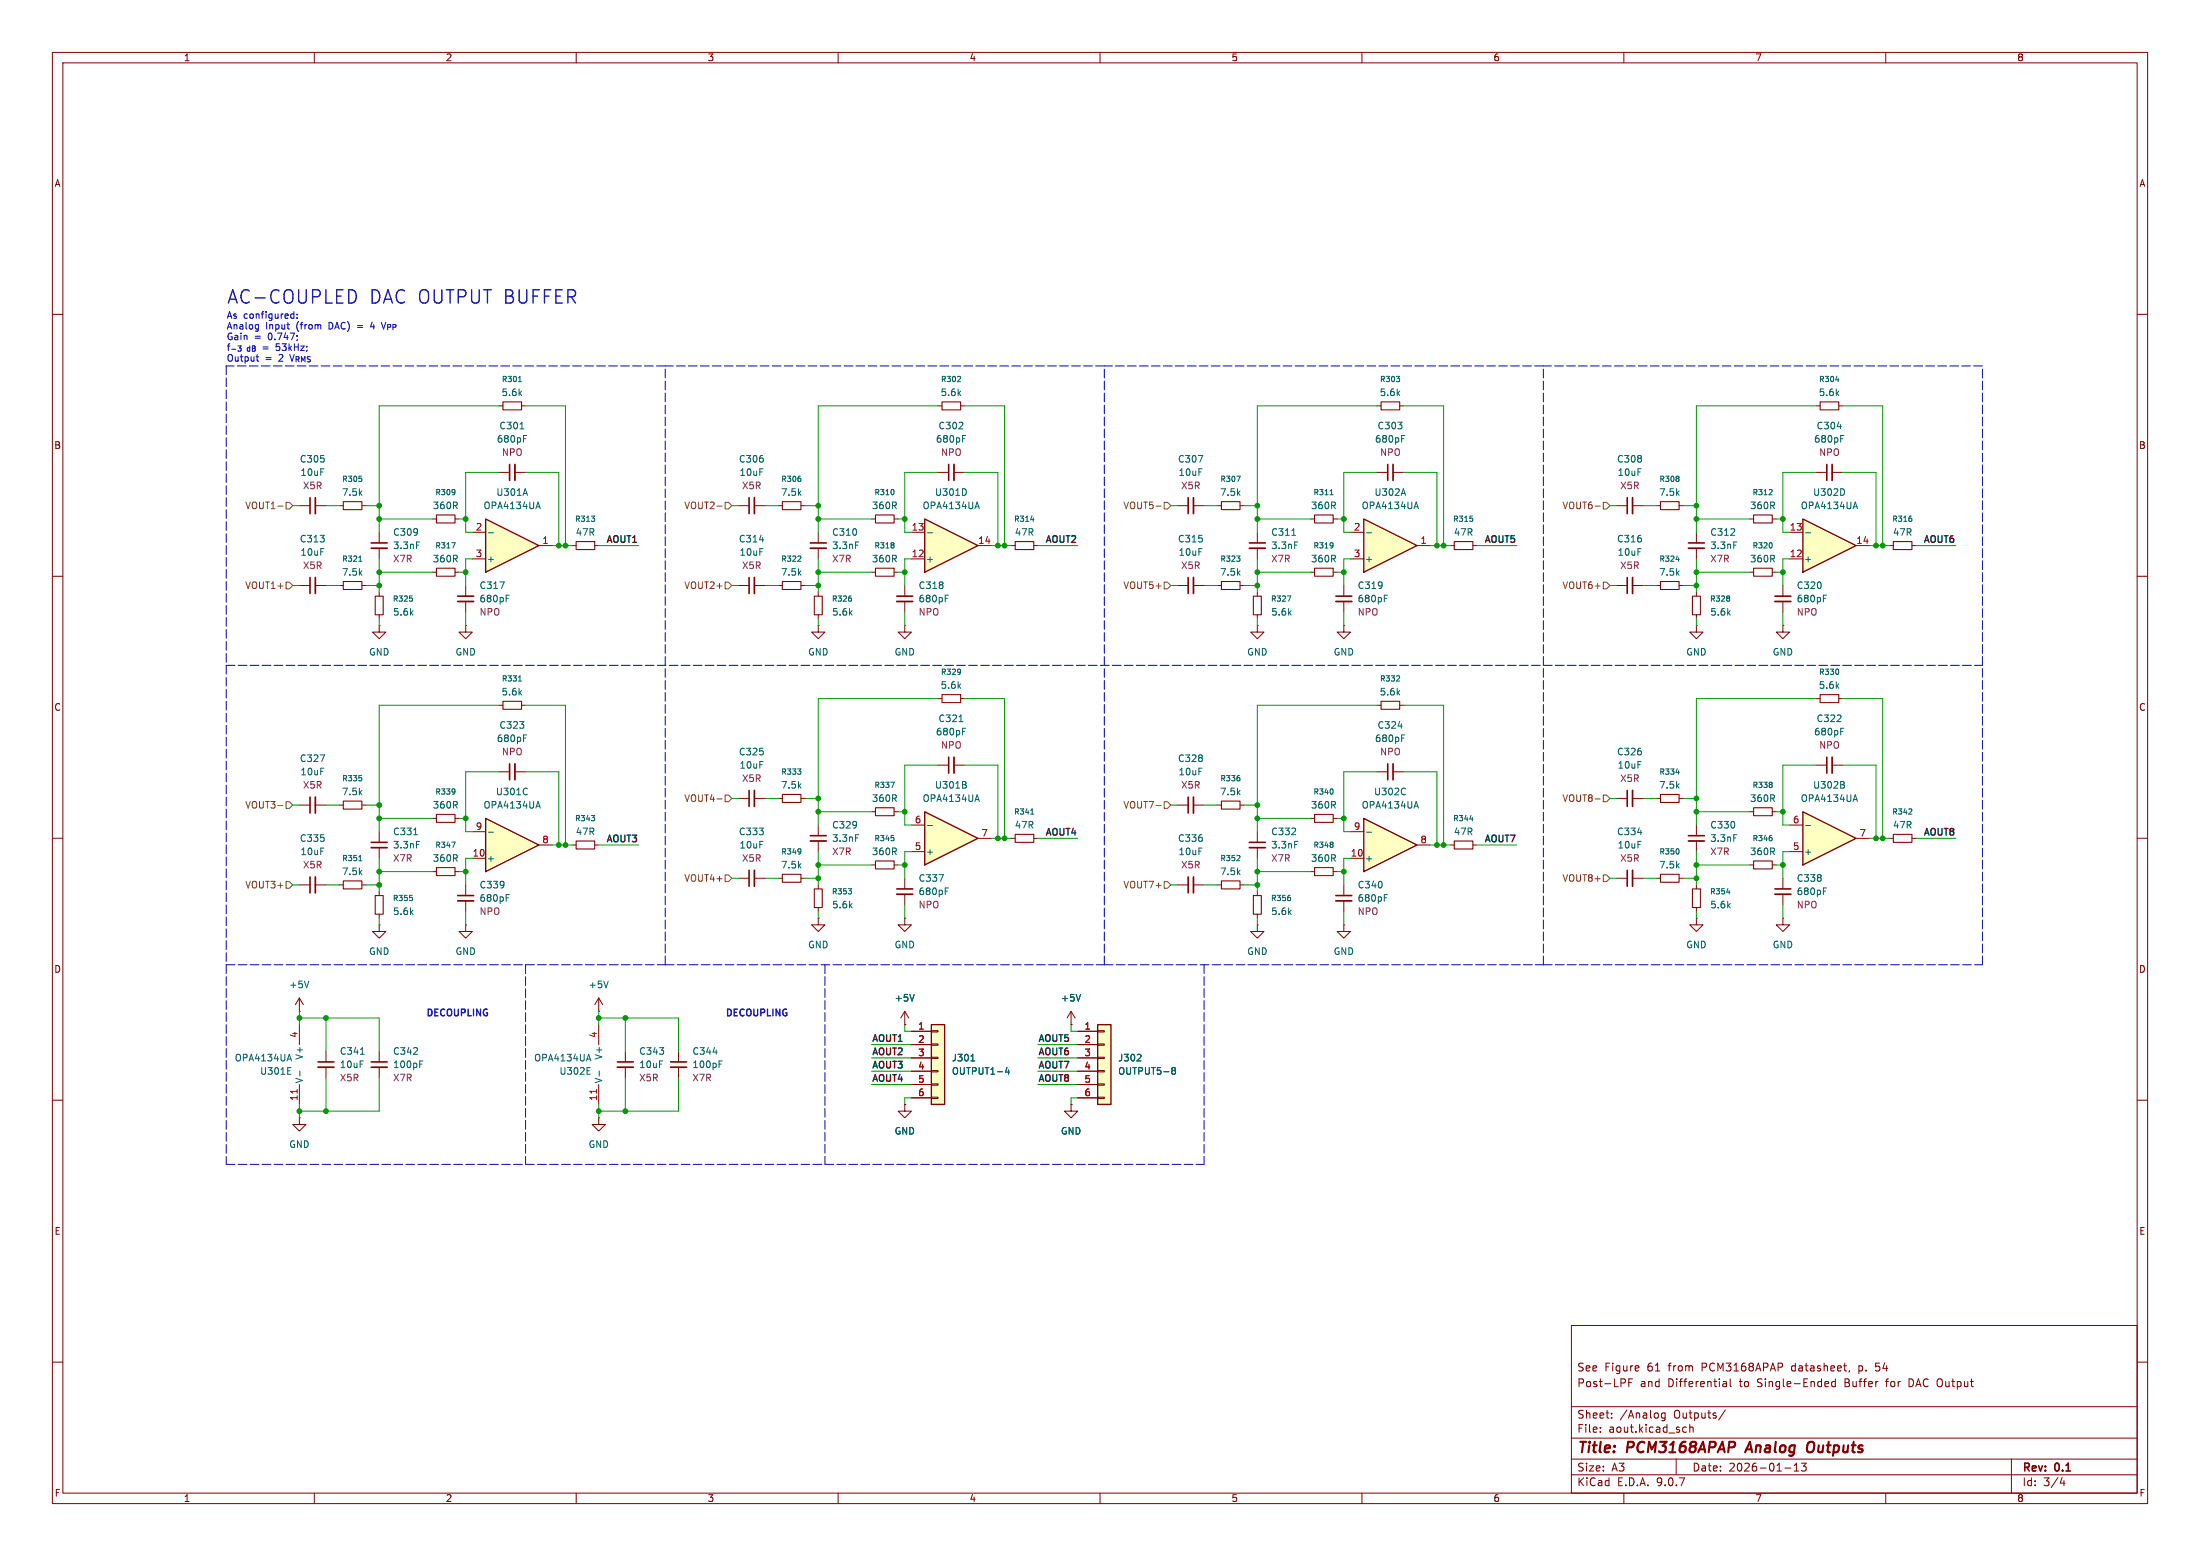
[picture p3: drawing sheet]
<svg xmlns="http://www.w3.org/2000/svg" width="420mm" height="297mm" viewBox="0 0 420 297" stroke-linecap="round" stroke-linejoin="round" font-family="sans-serif">
<g fill="none" stroke="#840000" stroke-width=".19">
<path d="M10 10h400v277h-400zM12 12h396v273h-396zM60 10v2M110 10v2M160 10v2M210 10v2M260 10v2M310 10v2M360 10v2M10 60h2M346.7 77.5h.8M351 77.5h.8"/>
<path d="M408 60h2M346.7 90.2h2M349.8 90.2h2M10 110h2M360.7 104.1h.7M365 104.1h.8M408 110h2M346.7 133.4h.8M351 133.4h.8M10 160h2M316.2 152.4h.8M320.5 152.4h.8"/>
<path d="M408 160h2M308.6 167.6h2M311.7 167.6h2M316.2 167.6h.8M320.5 167.6h.8M323.8 175.3v1.2h1.3l-1.3 1.3-1.2-1.3h1.2M323.8 175.3h.1M323.8 168.9v.8M323.8 173.2v.8M334 165.1h.8M338.3 165.1h.8M340.4 175.3v1.2h1.2l-1.2 1.3-1.3-1.3h1.3"/>
<path d="M340.4 175.3h.1M340.4 167.6v2.1M340.4 170.7v2M360.7 160h.7M365 160h.8M172.7 195.6h.1M172.7 193l-.7 1.3M172.7 193l.8 1.3M172.7 193v2.6M204.5 195.6h.1M204.5 193l-.8 1.3M204.5 193l.7 1.3"/>
<path d="M204.5 193v2.6M10 210h2M172.7 210.8v1.3h1.3l-1.3 1.3-1.3-1.3h1.3M172.7 210.8h.1M408 210h2M300 253h108v32h-108zM10 260h2M300 278.5h108M300 274.5h108M300 268.5h108M305.5 273.2v.2M305.5 272.5v.1"/>
<path d="M307.7 270.5v.2M307.7 269.8v.1M310.9 263.9h.5M311.7 263.2h-.8v1.5M312.8 260.8l.1 .2-.7 .2M317.9 269.7v1.2l-.3 .3-.4-.1M317.9 269.8l-.5-.1-.2 .3 .1 .6h.6M320 278.5v3M321.5 272.4l.4 .1M321.9 273.3l-.4 .1M322.6 272.5l.2-.1 .4 .1v.9M322.6 271.9v1.5"/>
<path d="M328.9 263.8h.6l.1 .9M328.9 264.6h.7M329.4 269.1l-1.3 1.9M329.6 264l-.7 .2M330.3 263.2v1.3l.2 .2M342.5 279.7l.4-.4v1.5M344.8 279.3l-.5 .6 .4 .1v.6l-.2 .2-.6-.2M348.9 263.7l.2 .3-.7 .2M349 264.6l-.1 .1M350.4 263.8l-.5-.1-.2 .3 .1 .6h.6M350.4 263.2v1.5M353.1 261.6l-.2 .3"/>
<path d="M358 261.5l.1 .1M358.1 260.2l-.1 .7 .1-.1M364.8 263.2h-.4v1.5h.4M384 278.5v6.5M408 260h2M60 285v2M110 285v2M160 285v2M210 285v2M260 285v2M300 281.5h108M310 285v2"/>
<path d="M340.7 280.2h1.2M342.5 280.8h.9M360 285v2M393.7 282l-.4 1.1h.9M394 282.6v1"/>
</g>
<path d="M334.1 275.2l-1 2M346 275.2a.77 .77 0 0 0-1 .7l-.1 .6 .3 .6a.71 .71 0 0 0 .9-.2" fill="none" stroke="#840000" stroke-width=".4"/>
<path d="M347.5 76.7h3.5v1.5h-3.5zM361.4 103.4h3.6v1.5h-3.6zM347.5 132.6h3.5v1.5h-3.5zM317 151.6h3.5v1.6h-3.5zM361.4 159.3h3.6v1.5h-3.6zM317 166.9h3.5v1.5h-3.5zM323.1 169.7h1.5v3.5h-1.5zM334.8 164.3h3.5v1.6h-3.5z" fill="none" stroke="#840000" stroke-width=".2"/>
<g fill="none" stroke="#006464" stroke-width=".19">
<path d="M350.4 72.5h.7M350.7 81.4h.8M351.4 83.7h.4M351.4 83.1h.6M364.9 99v.4M351 127.9v.6M312.6 158.9h.8M320 147.4h.6M338.3 159.9v.5M364.4 155.4h.6M364.9 154.5v.3M320.5 162.2v.6"/>
<path d="M329.6 170.3h.7M348.1 170.1h.4M348.1 169.5h.6M174.5 189.8l-.4 1.3M206.3 189.8l-.4 1.3"/>
</g>
<path d="M348.7 88.6v3.1M310.6 166.1v3.1M338.8 169.7h3.1" fill="none" stroke="#840000" stroke-width=".3"/>
<path d="M349.8 88.6v3.1M311.7 166.1v3.1M338.8 170.7h3.1" fill="none" stroke="#840000" stroke-width=".33"/>
<path d="M209.5 195.6h2.6v15.2h-2.6z" fill="#ffffc2"/>
<path d="M209.5 195.6h2.6v15.2h-2.6z" fill="none" stroke="#840000" stroke-width=".25"/>
<g fill="none" stroke="#840000" stroke-width=".19">
<path d="M308.6 96.5h2M311.7 96.5h2M316.2 96.5h.8M320.5 96.5h.8M308.6 111.8h2M311.7 111.8h2M323.8 101.6v2M323.8 104.6v2.1M205.7 196.9h3.8M205.7 199.4h3.8M209.5 196.7h1.3v.3h-1.3zM209.5 199.3h1.3v.2h-1.3z"/>
<path d="M204.5 210.8v1.3h1.2l-1.2 1.3-1.3-1.3h1.3M204.5 210.8h.1M205.7 201.9h3.8M205.7 204.5h3.8M205.7 207h3.8M205.7 209.6h3.8M209.5 201.8h1.3v.3h-1.3zM209.5 204.3h1.3v.3h-1.3zM209.5 206.9h1.3v.2h-1.3zM209.5 209.4h1.3v.3h-1.3z"/>
</g>
<path d="M320.5 91v.2M320.5 91.4v.4M331 103.4h.6M217.7 201.3l.1 .2v.3l-.8 .7h.8M223.7 204.1l.2 .2M223.7 204l.2-.2h.4l.1 .3-.2 .2M223.9 204.3h.3M223.9 204.3l-.2 .3M224.2 204.3l.2 .3-.1 .4h-.4l-.2-.2" fill="none" stroke="#006464" stroke-width=".19"/>
<path d="M310.6 95v3M310.6 110.2v3.1M322.3 103.6h3.1" fill="none" stroke="#840000" stroke-width=".3"/>
<path d="M311.7 95v3M311.7 110.2v3.1M322.3 104.6h3.1" fill="none" stroke="#840000" stroke-width=".33"/>
<path d="M317 95.8h3.5v1.5h-3.5z" fill="none" stroke="#840000" stroke-width=".2"/>
<path d="M344.2 154.9l10.1 5.1-10.1 5.1z" fill="#ffffc2"/>
<path d="M344.2 154.9l10.1 5.1-10.1 5.1z" fill="none" stroke="#840000" stroke-width=".25"/>
<path d="M341.6 157.5h2.6M341.6 162.6h2.6M354.3 160h2.6" fill="none" stroke="#840000" stroke-width=".19"/>
<path d="M344.7 157.6h1M351.8 149.8l.3 .2v.3l-.2 .1M351.9 149.2l.2 .2-.2 .3M353.9 152.6h.6M354.2 151.7l.4 1.3" fill="none" stroke="#006464" stroke-width=".19"/>
<path d="M177.8 195.6h2.5v15.2h-2.5z" fill="#ffffc2"/>
<path d="M177.8 195.6h2.5v15.2h-2.5z" fill="none" stroke="#840000" stroke-width=".25"/>
<g fill="none" stroke="#840000" stroke-width=".19">
<path d="M141 111.8h2M144 111.8h2M240 119.4v1.3h1.3l-1.3 1.2-1.2-1.2h1.2M240 119.4h.1M240 113v.8M240 117.3v.8M256.5 111.8v2M256.5 114.8v2M240 158.8v2M262.9 147.3h2M265.9 147.3h2.1M334 154.9h.8"/>
<path d="M338.3 154.9h.8M240 176.5v1.3h1.3l-1.3 1.3-1.2-1.3h1.2M240 176.5h.1M240 161.8v2M240 170.2v.7M240 174.5v.8M250.2 166.4h.8M254.5 166.4h.8M256.5 176.5v1.3h1.3l-1.3 1.3-1.2-1.3h1.2M256.5 176.5h.1M256.5 168.9v2M256.5 172v2"/>
<path d="M276.9 161.3h.7M281.2 161.3h.7M174 196.9h3.8M174 199.4h3.8M177.8 196.7h1.3v.3h-1.3zM177.8 199.3h1.3v.2h-1.3zM174 201.9h3.8M174 204.5h3.8M174 207h3.8M174 209.6h3.8M177.8 201.8h1.3v.3h-1.3zM177.8 204.3h1.3v.3h-1.3z"/>
<path d="M177.8 206.9h1.3v.2h-1.3zM177.8 209.4h1.3v.3h-1.3z"/>
</g>
<g fill="none" stroke="#006464" stroke-width=".19">
<path d="M145 103h.8M245.8 113.7h.6l-.4 1.1M264.3 114.2h.4M264.3 113.6h.6M266.9 138.6h.8M267.6 140.9h.4M267.6 140.3h.6M280.6 156.3h.6M338.3 149.4v.2M338.3 149.8v.4M246.3 171.4v.4M247.2 160.6h.6"/>
<path d="M254.4 160.8v.3M254.4 161.3v.4M264.3 171.4h.4M264.3 170.8h.6M185.3 202.5h.8M192.2 203.7l-.3 .9h.8M192.5 204.2v.8"/>
</g>
<path d="M239.3 113.8h1.5v3.5h-1.5zM334.8 154.2h3.5v1.5h-3.5zM239.3 170.9h1.5v3.6h-1.5zM251 165.6h3.5v1.5h-3.5zM277.6 160.5h3.6v1.6h-3.6z" fill="none" stroke="#840000" stroke-width=".2"/>
<path d="M143 110.2v3.1M255 113.8h3.1M264.9 145.8v3M238.5 160.8h3.1M255 170.9h3.1" fill="none" stroke="#840000" stroke-width=".3"/>
<path d="M144 110.2v3.1M255 114.8h3.1M265.9 145.8v3M238.5 161.8h3.1M255 172h3.1" fill="none" stroke="#840000" stroke-width=".33"/>
<path d="M260.3 156.2l10.2 5.1-10.2 5.1z" fill="#ffffc2"/>
<path d="M260.3 156.2l10.2 5.1-10.2 5.1z" fill="none" stroke="#840000" stroke-width=".25"/>
<g fill="none" stroke="#840000" stroke-width=".19">
<path d="M256.5 119.4v1.3h1.3l-1.3 1.2-1.2-1.2h1.2M256.5 119.4h.1M316.2 111.8h.8M320.5 111.8h.8M323.8 119.4v1.3h1.3l-1.3 1.2-1.2-1.2h1.2M323.8 119.4h.1M323.8 113v.8M323.8 117.3v.8M340.4 119.4v1.3h1.2l-1.2 1.2-1.3-1.2h1.3M340.4 119.4h.1M340.4 111.8v2M340.4 114.8v2"/>
<path d="M262.9 134.6h.8M267.2 134.6h.8M250.2 156.2h.8M254.5 156.2h.8M257.8 158.8h2.5M323.8 157.5v2M257.8 163.8h2.5M270.5 161.3h2.5M323.8 160.5v2.1"/>
</g>
<g fill="none" stroke="#006464" stroke-width=".19">
<path d="M320 106.8h.6M330.2 113.8v.3M330.2 114.3v.4M348.1 114.2h.4M348.1 113.6h.6M266.6 130h.6M267.1 129.1v.3M254.4 150.8v.6M260.9 158.8h.9M268.2 150.5l.1 .1M268.3 151.6h-.1M270.1 153.9h.6"/>
<path d="M270.4 153l.4 1.2M331 159.3h.6"/>
</g>
<path d="M317 111h3.5v1.5h-3.5zM323.1 113.8h1.5v3.5h-1.5zM263.7 133.9h3.5v1.5h-3.5zM251 155.4h3.5v1.6h-3.5z" fill="none" stroke="#840000" stroke-width=".2"/>
<path d="M338.8 113.8h3.1M322.3 159.5h3.1" fill="none" stroke="#840000" stroke-width=".3"/>
<path d="M338.8 114.8h3.1M322.3 160.5h3.1" fill="none" stroke="#840000" stroke-width=".33"/>
<path d="M344.2 99.1l10.1 5-10.1 5.1z" fill="#ffffc2"/>
<path d="M344.2 99.1l10.1 5-10.1 5.1z" fill="none" stroke="#840000" stroke-width=".25"/>
<path d="M334 99.1h.8M338.3 99.1h.8M334 109.2h.8M338.3 109.2h.8M341.6 106.7h2.6M341.6 101.6h2.6M354.3 104.1h2.6M308.6 152.4h2M311.7 152.4h2M109.2 161.3h.8M113.5 161.3h.8" fill="none" stroke="#840000" stroke-width=".19"/>
<path d="M337.7 94.4h.6M338.3 93.5v.4M352.1 93.6v.7M353.9 96.7h.6M354.2 95.8l.4 1.3M338.3 103.8v.6M344.7 101.7h1M112.9 155.7h.6l-.3 .3M113.5 156.1v.5" fill="none" stroke="#006464" stroke-width=".19"/>
<path d="M334.8 98.3h3.5v1.5h-3.5zM334.8 108.5h3.5v1.5h-3.5zM110 160.5h3.5v1.6h-3.5z" fill="none" stroke="#840000" stroke-width=".2"/>
<path d="M310.6 150.9v3" fill="none" stroke="#840000" stroke-width=".3"/>
<path d="M311.7 150.9v3" fill="none" stroke="#840000" stroke-width=".33"/>
<path d="M92.7 156.2l10.2 5.1-10.2 5.1z" fill="#ffffc2"/>
<path d="M92.7 156.2l10.2 5.1-10.2 5.1z" fill="none" stroke="#840000" stroke-width=".25"/>
<g fill="none" stroke="#840000" stroke-width=".19">
<path d="M95.2 134.6h.8M99.6 134.6h.7M72.4 158.8v2M82.5 156.2h.8M86.9 156.2h.7M90.2 158.8h2.5M95.2 147.3h2.1M98.3 147.3h2M72.4 161.8v2M82.5 166.4h.8M86.9 166.4h.7M90.2 163.8h2.5"/>
<path d="M102.9 161.3h2.5M57.1 193h.1M57.1 190.5l-.7 1.3M57.1 190.5l.8 1.3M57.1 190.5v2.5M57.1 195.6v3.8M57.1 207v3.8M114.3 213.4v1.2h1.3l-1.3 1.3-1.3-1.3h1.3M114.3 213.4h.1M119.4 200.7v2M119.4 203.7v2"/>
</g>
<g fill="none" stroke="#006464" stroke-width=".19">
<path d="M99 130h.6M79 159.3h.7M86.8 150.7v.6M86.9 151l-.1 .1M93.2 158.8h1M99.9 140.9h.5M99.9 140.3h.6M100.6 150.5l.1 .1M100.7 151.6h-.1M102.4 153.9h.6M102.7 153l.4 1.2M79.5 160.6h.6"/>
<path d="M86.2 160.7h.7l-.4 1.1M59 187.3l-.5 1.2M54.9 205h.6M54.9 203.8h.6M54.9 202.1h.6M55.2 201.2l.4 1.3M57.2 204.4v1"/>
</g>
<path d="M97.3 145.8v3M70.9 160.8h3M117.9 202.7h3" fill="none" stroke="#840000" stroke-width=".3"/>
<path d="M98.3 145.8v3M70.9 161.8h3M117.9 203.7h3" fill="none" stroke="#840000" stroke-width=".33"/>
<path d="M96 133.9h3.6v1.5h-3.6zM83.3 155.4h3.6v1.6h-3.6zM83.3 165.6h3.6v1.5h-3.6z" fill="none" stroke="#840000" stroke-width=".2"/>
<path d="M56.7 207.9v.8" fill="none" stroke="#a90000" stroke-width=".19"/>
<path d="M92.7 99.1l10.2 5-10.2 5.1z" fill="#ffffc2"/>
<path d="M92.7 99.1l10.2 5-10.2 5.1z" fill="none" stroke="#840000" stroke-width=".25"/>
<g fill="none" stroke="#840000" stroke-width=".19">
<path d="M95.2 77.5h.8M99.6 77.5h.7M179.1 77.5h.7M183.4 77.5h.7M57.1 96.5h2.1M60.2 96.5h2M64.8 96.5h.7M69.1 96.5h.7M95.2 90.2h2.1M98.3 90.2h2M141 96.5h2M144 96.5h2"/>
<path d="M148.6 96.5h.8M152.9 96.5h.8M179.1 90.2h2M182.1 90.2h2M57.1 111.8h2.1M60.2 111.8h2M64.8 111.8h.7M69.1 111.8h.7M88.9 111.8v2M88.9 114.8v2M90.2 106.7h2.5M90.2 101.6h2.5"/>
<path d="M102.9 104.1h2.5M109.2 104.1h.8M113.5 104.1h.8M148.6 111.8h.8M152.9 111.8h.8M64.8 153.7h.7M69.1 153.7h.7M346.7 146.1h2M349.8 146.1h2M72.4 176.5v1.3h1.3l-1.3 1.3-1.3-1.3h1.3M72.4 176.5h.1M72.4 170.2v.7"/>
<path d="M72.4 174.5v.8M88.9 176.5v1.3h1.3l-1.3 1.3-1.3-1.3h1.3M88.9 176.5h.1M88.9 168.9v2M88.9 172v2M114.3 193h.1M114.3 190.5l-.8 1.3M114.3 190.5l.8 1.3M114.3 190.5v2.5M57.1 213.4v1.2h1.3l-1.3 1.3-1.2-1.3h1.2M57.1 213.4h.1"/>
</g>
<g fill="none" stroke="#006464" stroke-width=".19">
<path d="M99 72.9h.6M182.7 72.9h.7M183.3 71.9v.4M69 91.4v.4M99.3 81.9h.7M99.9 83.7h.5M99.9 83.1h.6M100.3 93.3l.4 1.3M102.4 96.7h.6M102.7 95.8l.4 1.3M112.9 98.5h.6l-.3 .4M113.5 99v.4"/>
<path d="M152.8 91.4v.4M183.8 83.7h.4M183.8 83.1h.6M68.5 107.1h.6M93.2 101.7h1M95.4 111.1h.9l-.6 1.2M96.6 114.2h.5M96.6 113.6h.6M152.3 107.1h.6M152.8 106.2v.4M351.4 139.6h.4M351.4 139h.6"/>
<path d="M69 148.5v.5M78.7 171.4v.4M96.6 171.4h.5M96.6 170.8h.6M116.1 187.3l-.4 1.2"/>
</g>
<path d="M96 76.7h3.6v1.5h-3.6zM179.8 76.7h3.6v1.5h-3.6zM65.5 95.8h3.6v1.5h-3.6zM149.4 95.8h3.5v1.5h-3.5zM65.5 111h3.6v1.5h-3.6zM110 103.4h3.5v1.5h-3.5zM149.4 111h3.5v1.5h-3.5zM65.5 152.9h3.6v1.5h-3.6zM71.6 170.9h1.6v3.6h-1.6z" fill="none" stroke="#840000" stroke-width=".2"/>
<path d="M59.2 95v3M97.3 88.6v3.1M143 95v3M181.1 88.6v3.1M59.2 110.2v3.1M87.4 113.8h3M348.7 144.5v3.1M87.4 170.9h3" fill="none" stroke="#840000" stroke-width=".3"/>
<path d="M60.2 95v3M98.3 88.6v3.1M144 95v3M182.1 88.6v3.1M60.2 110.2v3.1M87.4 114.8h3M349.8 144.5v3.1M87.4 172h3" fill="none" stroke="#840000" stroke-width=".33"/>
<path d="M176.5 99.1l10.2 5-10.2 5.1z" fill="#ffffc2"/>
<path d="M176.5 99.1l10.2 5-10.2 5.1z" fill="none" stroke="#840000" stroke-width=".25"/>
<g fill="none" stroke="#840000" stroke-width=".19">
<path d="M82.5 99.1h.8M86.9 99.1h.7M166.4 99.1h.7M170.7 99.1h.7M250.2 99.1h.8M254.5 99.1h.8M72.4 119.4v1.3h1.3l-1.3 1.2-1.3-1.2h1.3M72.4 119.4h.1M72.4 101.6v2M72.4 104.6v2.1M72.4 113v.8M72.4 117.3v.8"/>
<path d="M82.5 109.2h.8M86.9 109.2h.7M88.9 119.4v1.3h1.3l-1.3 1.2-1.3-1.2h1.3M88.9 119.4h.1M156.2 119.4v1.3h1.3l-1.3 1.2-1.3-1.2h1.3M156.2 119.4h.1M156.2 101.6v2M156.2 104.6v2.1M156.2 113v.8M156.2 117.3v.8M166.4 109.2h.7M170.7 109.2h.7"/>
<path d="M172.7 111.8v2M172.7 114.8v2M174 106.7h2.5M174 101.6h2.5M186.7 104.1h2.5M193 104.1h.8M197.4 104.1h.7M240 101.6v2M240 104.6v2.1M250.2 109.2h.8M254.5 109.2h.8M57.1 153.7h2.1"/>
<path d="M60.2 153.7h2M224.8 153.7h2M227.8 153.7h2.1M57.1 168.9h2.1M60.2 168.9h2M64.8 168.9h.7M69.1 168.9h.7M114.3 195.6v3.8M62.2 200.7v2M62.2 203.7v2M72.4 200.7v2M72.4 203.7v2"/>
<path d="M114.3 207v3.8M129.5 200.7v2M129.5 203.7v2"/>
</g>
<g fill="none" stroke="#006464" stroke-width=".19">
<path d="M86.8 93.5v.7M86.9 93.9l-.1 .1M170.6 93.6v.6M184.4 93.6v.7M186.2 96.7h.6M186.5 95.8l.5 1.3M196.8 99.2h.6M253.9 94.4h.6M78.7 114.2v.5M79.5 103.4h.6M86.2 103.6h.7l-.4 1M162.5 114.2v.5"/>
<path d="M163.3 103.4h.6M170.6 103.7v.2M170.6 104.1v.4M177.1 101.7h.9M180.5 114.2h.4M180.5 113.6h.6M246.6 102.2h.7M247.2 103.4h.6M254.4 103.7v.7M254.5 104l-.1 .1M61.1 144.1h.9l-.6 1.3M68.5 164.3h.6"/>
<path d="M68.8 201.2h.7M80.1 203.1h.4M80.1 202.5h.6M112.1 205h.6M112.1 203.8h.6M112.1 202.1h.6M112.4 201.2l.4 1.3M114.4 204.4v1M136.1 200.8h.8M137.3 203.1h.4M137.3 202.5h.6"/>
</g>
<path d="M83.3 98.3h3.6v1.5h-3.6zM167.1 98.3h3.6v1.5h-3.6zM251 98.3h3.5v1.5h-3.5zM71.6 113.8h1.6v3.5h-1.6zM83.3 108.5h3.6v1.5h-3.6zM155.4 113.8h1.6v3.5h-1.6zM167.1 108.5h3.6v1.5h-3.6zM193.8 103.4h3.6v1.5h-3.6zM251 108.5h3.5v1.5h-3.5zM65.5 168.1h3.6v1.6h-3.6z" fill="none" stroke="#840000" stroke-width=".2"/>
<path d="M70.9 103.6h3M154.7 103.6h3M171.2 113.8h3M238.5 103.6h3.1M59.2 152.1v3.1M226.8 152.1v3.1M59.2 167.4v3M60.7 202.7h3.1M70.9 202.7h3M128 202.7h3.1" fill="none" stroke="#840000" stroke-width=".3"/>
<path d="M70.9 104.6h3M154.7 104.6h3M171.2 114.8h3M238.5 104.6h3.1M60.2 152.1v3.1M227.8 152.1v3.1M60.2 167.4v3M60.7 203.7h3.1M70.9 203.7h3M128 203.7h3.1" fill="none" stroke="#840000" stroke-width=".33"/>
<path d="M113.9 207.9v.8" fill="none" stroke="#a90000" stroke-width=".19"/>
<path d="M260.3 99.1l10.2 5-10.2 5.1z" fill="#ffffc2"/>
<path d="M260.3 99.1l10.2 5-10.2 5.1z" fill="none" stroke="#840000" stroke-width=".25"/>
<path d="M172.7 119.4v1.3h1.3l-1.3 1.2-1.3-1.2h1.3M172.7 119.4h.1M257.8 106.7h2.5M257.8 101.6h2.5M270.5 104.1h2.5M276.9 104.1h.7M281.2 104.1h.7M179.1 133.4h.7M183.4 133.4h.7M179.1 146.1h2M182.1 146.1h2" fill="none" stroke="#840000" stroke-width=".19"/>
<path d="M267.9 93.3l.4 1.3M270.1 96.7h.6M270.4 95.8l.4 1.3M281.1 99v.4M260.9 101.7h.9M183.1 137.7h.7M183.3 127.8v.7M183.4 128.2h-.1M183.8 139.6h.4M183.8 139h.6" fill="none" stroke="#006464" stroke-width=".19"/>
<path d="M181.1 144.5v3.1" fill="none" stroke="#840000" stroke-width=".3"/>
<path d="M182.1 144.5v3.1" fill="none" stroke="#840000" stroke-width=".33"/>
<path d="M277.6 103.4h3.6v1.5h-3.6zM179.8 132.6h3.6v1.5h-3.6z" fill="none" stroke="#840000" stroke-width=".2"/>
<path d="M176.5 154.9l10.2 5.1-10.2 5.1z" fill="#ffffc2"/>
<path d="M176.5 154.9l10.2 5.1-10.2 5.1z" fill="none" stroke="#840000" stroke-width=".25"/>
<g fill="none" stroke="#840000" stroke-width=".19">
<path d="M262.9 77.5h.8M267.2 77.5h.8M224.8 96.5h2M227.8 96.5h2.1M232.4 96.5h.8M236.7 96.5h.8M262.9 90.2h2M265.9 90.2h2.1M224.8 111.8h2M227.8 111.8h2.1M232.4 111.8h.8M236.7 111.8h.8"/>
<path d="M141 152.4h2M144 152.4h2M148.6 152.4h.8M152.9 152.4h.8M156.2 157.5v2M166.4 154.9h.7M170.7 154.9h.7M174 157.5h2.5M232.4 153.7h.8M236.7 153.7h.8M141 167.6h2M144 167.6h2"/>
<path d="M148.6 167.6h.8M152.9 167.6h.8M156.2 175.3v1.2h1.3l-1.3 1.3-1.3-1.3h1.3M156.2 175.3h.1M156.2 160.5v2.1M156.2 168.9v.8M156.2 173.2v.8M166.4 165.1h.7M170.7 165.1h.7M172.7 175.3v1.2h1.3l-1.3 1.3-1.3-1.3h1.3M172.7 175.3h.1M172.7 167.6v2.1"/>
<path d="M172.7 170.7v2M174 162.6h2.5M186.7 160h2.5M193 160h.8M197.4 160h.7M224.8 168.9h2M227.8 168.9h2.1M232.4 168.9h.8M236.7 168.9h.8M172.7 195.6h.1M174 196.9h3.8M174 199.4h3.8"/>
<path d="M204.5 195.6h.1M205.7 196.9h3.8M205.7 199.4h3.8M172.7 210.8h.1M174 201.9h3.8M174 204.5h3.8M174 207h3.8M174 209.6h3.8M204.5 210.8h.1M205.7 201.9h3.8M205.7 204.5h3.8M205.7 207h3.8"/>
<path d="M205.7 209.6h3.8"/>
</g>
<g fill="none" stroke="#006464" stroke-width=".19">
<path d="M266.6 71.8h.6l-.3 .4M267.1 72.3v.5M228.8 86.9h.8l-.5 1.3M236.1 90.9h.7l-.5 1M267.6 83.7h.4M267.6 83.1h.6M236.1 106.1h.6l-.3 .4M236.7 106.6v.4M152.3 146.8h.6l-.3 .4M152.8 147.2v.5M163.3 159.3h.6M170 149.3h.7l-.4 1"/>
<path d="M170.6 159.9v.5M177.1 157.6h.9M184.2 149.8l.3 .2-.1 .3-.2 .1M184.3 149.2l.1 .2-.1 .3M186.2 152.6h.6M186.5 151.7l.5 1.3M196.8 155.4h.5M236.7 148.5v.5M152.8 162.1v.7M152.9 162.4l-.1 .1M161.9 169.6h.7l-.4 .4M162.5 170.1v.4"/>
<path d="M179.2 166.9h.9l-.6 1.3M180.5 170.1h.4M180.5 169.5h.6M236.1 164.3h.6M236.7 163.4v.3M174.5 189.8l-.4 1.3M206.3 189.8l-.4 1.3M185.3 202.5h.8M192.2 203.7l-.3 .9h.8M192.5 204.2v.8M217.7 201.3l.1 .2v.3l-.8 .7h.8M223.7 204.1l.2 .2"/>
<path d="M223.7 204l.2-.2h.4l.1 .3-.2 .2M223.9 204.3h.3M223.9 204.3l-.2 .3M224.2 204.3l.2 .3-.1 .4h-.4l-.2-.2"/>
</g>
<path d="M263.7 76.7h3.5v1.5h-3.5zM233.2 95.8h3.5v1.5h-3.5zM233.2 111h3.5v1.5h-3.5zM149.4 151.6h3.5v1.6h-3.5zM167.1 154.2h3.6v1.5h-3.6zM193.8 159.3h3.6v1.5h-3.6zM233.2 152.9h3.5v1.5h-3.5zM149.4 166.9h3.5v1.5h-3.5zM155.4 169.7h1.6v3.5h-1.6zM167.1 164.3h3.6v1.6h-3.6zM233.2 168.1h3.5v1.6h-3.5z" fill="none" stroke="#840000" stroke-width=".2"/>
<path d="M226.8 95v3M264.9 88.6v3.1M226.8 110.2v3.1M143 150.9v3M154.7 159.5h3M143 166.1v3.1M171.2 169.7h3M226.8 167.4v3" fill="none" stroke="#840000" stroke-width=".3"/>
<path d="M227.8 95v3M265.9 88.6v3.1M227.8 110.2v3.1M144 150.9v3M144 166.1v3.1M154.7 160.5h3M171.2 170.7h3M227.8 167.4v3" fill="none" stroke="#840000" stroke-width=".33"/>
<g fill="none" stroke="#725600" stroke-width=".19">
<path d="M53 96.6h1M54.6 95.9h.6l.7 .6-.7 .7h-.6zM136.9 96.6h.9M138.4 95.9h.7l.6 .6-.6 .7h-.7zM220.7 96.6h1M222.2 95.9h.7l.6 .6-.6 .7h-.7zM304.5 96.6h1M306.1 95.9h.6l.6 .6-.6 .7h-.6zM54.6 111.1h.6l.7 .7-.7 .6h-.6zM138.4 111.1h.7l.6 .7-.6 .6h-.7zM222.2 111.1h.7l.6 .7-.6 .6h-.7zM306.1 111.1h.6l.6 .7-.6 .6h-.6z"/>
<path d="M53 153.8h1M54.6 153h.6l.7 .7-.7 .6h-.6zM136.9 152.5h.9M138.4 151.8h.7l.6 .6-.6 .6h-.7zM220.7 153.8h1M222.2 153h.7l.6 .7-.6 .6h-.7zM304.5 152.5h1M306.1 151.8h.6l.6 .6-.6 .6h-.6zM54.6 168.3h.6l.7 .6-.7 .6h-.6zM138.4 167h.7l.6 .6-.6 .7h-.7zM222.2 168.3h.7l.6 .6-.6 .6h-.7zM306.1 167h.6l.6 .6-.6 .7h-.6z"/>
</g>
<g fill="none" stroke="#0000c2" stroke-width=".19" stroke-dasharray="1.7 .6">
<path d="M43.2 69.9v114.3M127 69.9h-83.8M210.8 69.9h-83.8M294.6 69.9h-83.8M378.5 69.9h-83.9M43.2 127h335.3M43.2 184.2v38M43.2 184.2h83.8M100.3 184.2v38M127 184.2v-114.3M127 184.2h83.8M157.5 184.2v38"/>
<path d="M210.8 184.2h83.8M210.8 184.2v-114.3M229.9 184.2v38M294.6 184.2v-114.3M294.6 184.2h83.9M378.5 184.2v-114.3M43.2 222.2h186.7"/>
</g>
<g fill="none" stroke="#009600" stroke-width=".19">
<path d="M95.2 77.5h-22.8v24.1M100.3 77.5h7.6v26.6M179.1 77.5h-22.9v24.1M184.1 77.5h7.7v26.6M262.9 77.5h-22.9v24.1M268 77.5h7.6v26.6M346.7 77.5h-22.9v24.1M351.8 77.5h7.6v26.6M55.9 96.5h1.2M62.2 96.5h2.6M69.8 96.5h2.6M72.4 99.1h10.1"/>
<path d="M87.6 99.1h1.3M95.2 90.2h-6.3v11.4h1.3M100.3 90.2h6.4v13.9M139.7 96.5h1.3M146 96.5h2.6M153.7 96.5h2.5M156.2 99.1h10.2M171.4 99.1h1.3M179.1 90.2h-6.4v11.4h1.3M184.1 90.2h6.4v13.9M223.5 96.5h1.3M229.9 96.5h2.5"/>
<path d="M237.5 96.5h2.5M240 99.1h10.2M255.3 99.1h1.2M262.9 90.2h-6.4v11.4h1.3M268 90.2h6.3v13.9M307.3 96.5h1.3M313.7 96.5h2.5M321.3 96.5h2.5M323.8 99.1h10.2M339.1 99.1h1.3M346.7 90.2h-6.3v11.4h1.2M351.8 90.2h6.3v13.9"/>
<path d="M55.9 111.8h1.2M62.2 111.8h2.6M69.8 111.8h2.6M72.4 106.7v6.3M72.4 118.1v1.3M72.4 109.2h10.1M87.6 109.2h1.3M88.9 116.8v2.6M90.2 106.7h-1.3v5.1M105.4 104.1h3.8M114.3 104.1h7.6M139.7 111.8h1.3"/>
<path d="M146 111.8h2.6M153.7 111.8h2.5M156.2 106.7v6.3M156.2 118.1v1.3M156.2 109.2h10.2M171.4 109.2h1.3M172.7 116.8v2.6M174 106.7h-1.3v5.1M189.2 104.1h3.8M198.1 104.1h7.6M223.5 111.8h1.3M229.9 111.8h2.5"/>
<path d="M237.5 111.8h2.5M240 109.2h10.2M240 106.7v6.3M240 118.1v1.3M255.3 109.2h1.2M256.5 116.8v2.6M257.8 106.7h-1.3v5.1M273 104.1h3.9M281.9 104.1h7.7M307.3 111.8h1.3M313.7 111.8h2.5M321.3 111.8h2.5"/>
<path d="M323.8 109.2h10.2M323.8 106.7v6.3M323.8 118.1v1.3M339.1 109.2h1.3M340.4 116.8v2.6M341.6 106.7h-1.2v5.1M356.9 104.1h3.8M365.8 104.1h7.6M95.2 134.6h-22.8v24.2M100.3 134.6h7.6v26.7M179.1 133.4h-22.9v24.1M184.1 133.4h7.7v26.6"/>
<path d="M262.9 134.6h-22.9v24.2M268 134.6h7.6v26.7M346.7 133.4h-22.9v24.1M351.8 133.4h7.6v26.6M55.9 153.7h1.2M62.2 153.7h2.6M69.8 153.7h2.6M72.4 156.2h10.1M87.6 156.2h1.3M95.2 147.3h-6.3v11.5h1.3M100.3 147.3h6.4v14M139.7 152.4h1.3"/>
<path d="M146 152.4h2.6M153.7 152.4h2.5M156.2 154.9h10.2M171.4 154.9h1.3M179.1 146.1h-6.4v11.4h1.3M184.1 146.1h6.4v13.9M223.5 153.7h1.3M229.9 153.7h2.5M237.5 153.7h2.5M240 156.2h10.2M255.3 156.2h1.2M262.9 147.3h-6.4v11.5h1.3"/>
<path d="M268 147.3h6.3v14M307.3 152.4h1.3M313.7 152.4h2.5M321.3 152.4h2.5M323.8 154.9h10.2M339.1 154.9h1.3M346.7 146.1h-6.3v11.4h1.2M351.8 146.1h6.3v13.9M55.9 168.9h1.2M62.2 168.9h2.6M69.8 168.9h2.6M72.4 163.8v6.4"/>
<path d="M72.4 175.3v1.2M72.4 166.4h10.1M87.6 166.4h1.3M88.9 174v2.5M90.2 163.8h-1.3v5.1M105.4 161.3h3.8M114.3 161.3h7.6M139.7 167.6h1.3M146 167.6h2.6M153.7 167.6h2.5M156.2 162.6v6.3M156.2 174v1.3"/>
<path d="M156.2 165.1h10.2M171.4 165.1h1.3M172.7 172.7v2.6M174 162.6h-1.3v5M189.2 160h3.8M198.1 160h7.6M223.5 168.9h1.3M229.9 168.9h2.5M237.5 168.9h2.5M240 163.8v6.4M240 175.3v1.2M240 166.4h10.2"/>
<path d="M255.3 166.4h1.2M256.5 174v2.5M257.8 163.8h-1.3v5.1M273 161.3h3.9M281.9 161.3h7.7M307.3 167.6h1.3M313.7 167.6h2.5M321.3 167.6h2.5M323.8 165.1h10.2M323.8 162.6v6.3M323.8 174v1.3M339.1 165.1h1.3"/>
<path d="M340.4 172.7v2.6M341.6 162.6h-1.2v5M356.9 160h3.8M365.8 160h7.6M57.1 194.3h15.3v6.4M57.1 193v2.6M62.2 194.3v6.4M114.3 194.3h15.2v6.4M114.3 193v2.6M119.4 194.3v6.4M166.4 199.4h7.6M172.7 195.6v1.3h1.3"/>
<path d="M198.1 199.4h7.6M204.5 195.6v1.3h1.2M57.1 210.8v2.6M62.2 205.7v6.4M72.4 205.7v6.4h-15.3M114.3 210.8v2.6M119.4 205.7v6.4M129.5 205.7v6.4h-15.2M166.4 207h7.6M166.4 201.9h7.6M166.4 204.5h7.6M174 209.6h-1.3v1.2"/>
<path d="M198.1 207h7.6M198.1 201.9h7.6M198.1 204.5h7.6M205.7 209.6h-1.2v1.2"/>
</g>
<g fill="none" stroke="#0000c2" stroke-width=".19">
<path d="M55.6 60h.5M56.1 59.5v1.3M56.7 60v.1M47.3 67h.4M47.3 66.4h.4M47.7 66v1M48.2 66h.3l.2 .2-.2 .3 .2 .1 .1 .2-.2 .2h-.4zM48.2 66.5h.3M48.9 68.1h.5M49.1 67.7v1.1l.3 .1M49.3 62v1l-.2 .2M49.3 62.7l-.3 .1"/>
<path d="M53.2 66.1l.2 .3v.3l-.2 .2h-.3M55.1 62.8h.2M55.2 65.6v1.3M55.6 60.7h.5M56.2 65.6v1.3M56.2 66.2h.7M56.7 60.6v.2M56.8 64.8l-.2 .2M71 61.5l-.3 .9h.8M72.8 61.5l.4 1.3 .4-1.3"/>
</g>
<path d="M67.8 55.7a1.76 1.76 0 0 1 0 1.8" fill="none" stroke="#0000c2" stroke-width=".25"/>
<g fill="#009600" stroke="#009600" stroke-width=".19">
<circle cx="323.8" cy="96.5" r=".46"/>
<circle cx="256.5" cy="156.2" r=".46"/>
<circle cx="256.5" cy="109.2" r=".46"/>
<circle cx="275.6" cy="161.3" r=".46"/>
<circle cx="274.3" cy="161.3" r=".46"/>
<circle cx="275.6" cy="104.1" r=".46"/>
<circle cx="256.5" cy="99.1" r=".46"/>
<circle cx="156.2" cy="152.4" r=".46"/>
<circle cx="156.2" cy="154.9" r=".46"/>
<circle cx="323.8" cy="111.8" r=".46"/>
<circle cx="359.4" cy="160" r=".46"/>
<circle cx="240" cy="99.1" r=".46"/>
<circle cx="240" cy="96.5" r=".46"/>
<circle cx="274.3" cy="104.1" r=".46"/>
<circle cx="240" cy="111.8" r=".46"/>
<circle cx="240" cy="109.2" r=".46"/>
<circle cx="240" cy="156.2" r=".46"/>
<circle cx="240" cy="168.9" r=".46"/>
<circle cx="172.7" cy="165.1" r=".46"/>
<circle cx="240" cy="166.4" r=".46"/>
<circle cx="256.5" cy="166.4" r=".46"/>
<circle cx="240" cy="153.7" r=".46"/>
<circle cx="340.4" cy="109.2" r=".46"/>
<circle cx="323.8" cy="165.1" r=".46"/>
<circle cx="340.4" cy="165.1" r=".46"/>
<circle cx="323.8" cy="167.6" r=".46"/>
<circle cx="323.8" cy="109.2" r=".46"/>
<circle cx="358.1" cy="160" r=".46"/>
<circle cx="323.8" cy="152.4" r=".46"/>
<circle cx="323.8" cy="154.9" r=".46"/>
<circle cx="340.4" cy="154.9" r=".46"/>
<circle cx="340.4" cy="99.1" r=".46"/>
<circle cx="323.8" cy="99.1" r=".46"/>
<circle cx="359.4" cy="104.1" r=".46"/>
<circle cx="358.1" cy="104.1" r=".46"/>
<circle cx="72.4" cy="99.1" r=".46"/>
<circle cx="72.4" cy="109.2" r=".46"/>
<circle cx="72.4" cy="111.8" r=".46"/>
<circle cx="72.4" cy="96.5" r=".46"/>
<circle cx="88.9" cy="99.1" r=".46"/>
<circle cx="106.7" cy="104.1" r=".46"/>
<circle cx="107.9" cy="104.1" r=".46"/>
<circle cx="62.2" cy="194.3" r=".46"/>
<circle cx="62.2" cy="212.1" r=".46"/>
<circle cx="119.4" cy="212.1" r=".46"/>
<circle cx="114.3" cy="212.1" r=".46"/>
<circle cx="57.1" cy="194.3" r=".46"/>
<circle cx="57.1" cy="212.1" r=".46"/>
<circle cx="114.3" cy="194.3" r=".46"/>
<circle cx="119.4" cy="194.3" r=".46"/>
<circle cx="88.9" cy="156.2" r=".46"/>
<circle cx="107.9" cy="161.3" r=".46"/>
<circle cx="106.7" cy="161.3" r=".46"/>
<circle cx="88.9" cy="166.4" r=".46"/>
<circle cx="72.4" cy="168.9" r=".46"/>
<circle cx="72.4" cy="166.4" r=".46"/>
<circle cx="72.4" cy="156.2" r=".46"/>
<circle cx="72.4" cy="153.7" r=".46"/>
<circle cx="88.9" cy="109.2" r=".46"/>
<circle cx="156.2" cy="109.2" r=".46"/>
<circle cx="172.7" cy="99.1" r=".46"/>
<circle cx="156.2" cy="99.1" r=".46"/>
<circle cx="172.7" cy="109.2" r=".46"/>
<circle cx="156.2" cy="96.5" r=".46"/>
<circle cx="156.2" cy="111.8" r=".46"/>
<circle cx="190.5" cy="104.1" r=".46"/>
<circle cx="191.8" cy="104.1" r=".46"/>
<circle cx="191.8" cy="160" r=".46"/>
<circle cx="190.5" cy="160" r=".46"/>
<circle cx="172.7" cy="154.9" r=".46"/>
<circle cx="156.2" cy="167.6" r=".46"/>
<circle cx="156.2" cy="165.1" r=".46"/>
</g>
<g font-size="3.5" fill="#0000c2">
<text x="43.2" y="58.2">AC-COUPLED</text>
<text x="70.5" y="58.2">DAC OUTPUT BUFFER</text>
</g>
<g font-size="2.8" fill="#840000">
<text x="301" y="277.9">Title:</text>
<text x="310.6" y="277.9">PCM3168APAP</text>
<text x="334.3" y="277.9">Analog</text>
<text x="346.6" y="277.9">Outputs</text>
</g>
<g font-size="2.1" fill="#840000">
<text x="301" y="262">See</text>
<text x="306.3" y="262">Figure</text>
<text x="314.5" y="262">61</text>
<text x="318.7" y="262">from</text>
<text x="325.1" y="262">PCM3168APAP</text>
<text x="342.4" y="262">datasheet,</text>
<text x="355.4" y="262">p.</text>
<text x="358.7" y="262">54</text>
<text x="301" y="265">Post-LPF</text>
<text x="313.1" y="265">and</text>
<text x="318.4" y="265">Differential</text>
<text x="332.2" y="265">to</text>
<text x="335.8" y="265">Single-Ended</text>
<text x="352.6" y="265">Buffer</text>
<text x="360.6" y="265">for</text>
<text x="365.1" y="265">DAC Output</text>
<text x="301" y="273.7">File:</text>
<text x="301" y="271">Sheet:</text>
<text x="307.1" y="273.7">aout.kicad_sch</text>
<text x="309.2" y="271">/Analog</text>
<text x="319.6" y="271">Outputs/</text>
<text x="301" y="281.1">Size:</text>
<text x="307.6" y="281.1">A3</text>
<text x="323" y="281.1">Date:</text>
<text x="330" y="281.1">2026-01-13</text>
<text x="386" y="281.3">Rev:</text>
<text x="392.4" y="281.3">0.1</text>
<text x="301" y="283.9">KiCad</text>
<text x="308.7" y="283.9">E.D.A.</text>
<text x="316.3" y="283.9">9.0.7</text>
<text x="386" y="283.9">Id:</text>
<text x="390.1" y="283.9">3/4</text>
</g>
<g font-size="1.8" fill="#840000">
<text x="35" y="11.9">1</text>
<text x="85" y="11.9">2</text>
<text x="135" y="11.9">3</text>
<text x="185" y="11.9">4</text>
<text x="235" y="11.9">5</text>
<text x="285" y="11.9">6</text>
<text x="335" y="11.9">7</text>
<text x="385" y="11.9">8</text>
<text x="10.3" y="35.9">A</text>
<text x="408.3" y="35.9">A</text>
<text x="10.3" y="85.9">B</text>
<text x="408.2" y="85.9">B</text>
<text x="10.3" y="135.9">C</text>
<text x="408.2" y="135.9">C</text>
<text x="10.3" y="185.9">D</text>
<text x="408.2" y="185.9">D</text>
<text x="10.3" y="235.9">E</text>
<text x="408.3" y="235.9">E</text>
<text x="10.3" y="285.9">F</text>
<text x="35" y="286.9">1</text>
<text x="85" y="286.9">2</text>
<text x="135" y="286.9">3</text>
<text x="185" y="286.9">4</text>
<text x="235" y="286.9">5</text>
<text x="285" y="286.9">6</text>
<text x="335" y="286.9">7</text>
<text x="385" y="286.9">8</text>
<text x="408.3" y="285.9">F</text>
</g>
<g font-size="1.8" fill="#0000c2">
<text x="43.2" y="61.2">As</text>
<text x="43.2" y="63.2">Analog</text>
<text x="43.2" y="65.3">Gain</text>
<text x="46.5" y="61.2">configured:</text>
<text x="48.5" y="65.3">=</text>
<text x="50.7" y="63.2">Input</text>
<text x="51.3" y="65.3">0.747;</text>
<text x="56.7" y="63.2">(from</text>
<text x="63.1" y="63.2">DAC)</text>
<text x="68.7" y="63.2">=</text>
<text x="71.5" y="63.2">4</text>
<text x="73.9" y="63.2">V_{PP}</text>
<text x="43.2" y="67.3">f_{-3</text>
<text x="43.2" y="69.4">Output</text>
<text x="49.7" y="67.3">dB}</text>
<text x="50.6" y="69.4">=</text>
<text x="53.4" y="69.4">2</text>
<text x="54.1" y="67.3">=</text>
<text x="55.8" y="69.4">V_{RMS}</text>
<text x="56.9" y="67.3">53kHz;</text>
<text x="81.3" y="194.1">DECOUPLING</text>
<text x="138.4" y="194.1">DECOUPLING</text>
</g>
<g font-size="1.8" fill="#006464">
<text x="95.7" y="75.8">5.6k</text>
<text x="179.5" y="75.8">5.6k</text>
<text x="263.3" y="75.8">5.6k</text>
<text x="347.1" y="75.8">5.6k</text>
<text x="95.2" y="82.1">C301</text>
<text x="179.1" y="82.1">C302</text>
<text x="262.9" y="82.1">C303</text>
<text x="346.7" y="82.1">C304</text>
<text x="57.1" y="88.5">C305</text>
<text x="94.8" y="84.7">680pF</text>
<text x="141" y="88.5">C306</text>
<text x="178.6" y="84.7">680pF</text>
<text x="224.8" y="88.5">C307</text>
<text x="262.4" y="84.7">680pF</text>
<text x="308.6" y="88.5">C308</text>
<text x="346.2" y="84.7">680pF</text>
<text x="57.3" y="91">10uF</text>
<text x="65.2" y="94.8">7.5k</text>
<text x="94.7" y="94.8">U301A</text>
<text x="141.1" y="91">10uF</text>
<text x="149" y="94.8">7.5k</text>
<text x="178.4" y="94.8">U301D</text>
<text x="224.9" y="91">10uF</text>
<text x="232.8" y="94.8">7.5k</text>
<text x="262.3" y="94.8">U302A</text>
<text x="308.7" y="91">10uF</text>
<text x="316.6" y="94.8">7.5k</text>
<text x="346" y="94.8">U302D</text>
<text x="82.5" y="97.4">360R</text>
<text x="92.2" y="97.4">OPA4134UA</text>
<text x="166.4" y="97.4">360R</text>
<text x="176" y="97.4">OPA4134UA</text>
<text x="250.2" y="97.4">360R</text>
<text x="259.9" y="97.4">OPA4134UA</text>
<text x="334" y="97.4">360R</text>
<text x="343.7" y="97.4">OPA4134UA</text>
<text x="57.1" y="103.7">C313</text>
<text x="57.3" y="106.3">10uF</text>
<text x="74.9" y="102.5">C309</text>
<text x="74.9" y="105">3.3nF</text>
<text x="82.5" y="107.5">360R</text>
<text x="92.8" y="107.5">+</text>
<text x="109.8" y="102.5">47R</text>
<text x="141" y="103.7">C314</text>
<text x="141.1" y="106.3">10uF</text>
<text x="158.8" y="102.5">C310</text>
<text x="158.8" y="105">3.3nF</text>
<text x="166.4" y="107.5">360R</text>
<text x="176.7" y="107.5">+</text>
<text x="193.6" y="102.5">47R</text>
<text x="224.8" y="103.7">C315</text>
<text x="224.9" y="106.3">10uF</text>
<text x="242.6" y="102.5">C311</text>
<text x="242.6" y="105">3.3nF</text>
<text x="250.2" y="107.5">360R</text>
<text x="260.5" y="107.5">+</text>
<text x="277.5" y="102.5">47R</text>
<text x="308.6" y="103.7">C316</text>
<text x="308.7" y="106.3">10uF</text>
<text x="326.4" y="102.5">C312</text>
<text x="326.4" y="105">3.3nF</text>
<text x="334" y="107.5">360R</text>
<text x="344.3" y="107.5">+</text>
<text x="361.3" y="102.5">47R</text>
<text x="65.2" y="110.1">7.5k</text>
<text x="91.4" y="112.6">C317</text>
<text x="149" y="110.1">7.5k</text>
<text x="175.3" y="112.6">C318</text>
<text x="232.8" y="110.1">7.5k</text>
<text x="259.1" y="112.6">C319</text>
<text x="316.6" y="110.1">7.5k</text>
<text x="342.9" y="112.6">C320</text>
<text x="74.9" y="117.7">5.6k</text>
<text x="91.4" y="115.2">680pF</text>
<text x="158.8" y="117.7">5.6k</text>
<text x="175.3" y="115.2">680pF</text>
<text x="242.6" y="117.7">5.6k</text>
<text x="259.1" y="115.2">680pF</text>
<text x="326.4" y="117.7">5.6k</text>
<text x="342.9" y="115.2">680pF</text>
<text x="70.4" y="125.3">GND</text>
<text x="86.9" y="125.3">GND</text>
<text x="154.2" y="125.3">GND</text>
<text x="170.7" y="125.3">GND</text>
<text x="238" y="125.3">GND</text>
<text x="254.5" y="125.3">GND</text>
<text x="321.8" y="125.3">GND</text>
<text x="338.3" y="125.3">GND</text>
<text x="179.5" y="131.7">5.6k</text>
<text x="347.1" y="131.7">5.6k</text>
<text x="95.7" y="132.9">5.6k</text>
<text x="263.3" y="132.9">5.6k</text>
<text x="94.8" y="141.8">680pF</text>
<text x="95.2" y="139.3">C323</text>
<text x="178.6" y="140.6">680pF</text>
<text x="179.1" y="138">C321</text>
<text x="262.4" y="141.8">680pF</text>
<text x="262.9" y="139.3">C324</text>
<text x="346.2" y="140.6">680pF</text>
<text x="346.7" y="138">C322</text>
<text x="57.1" y="145.6">C327</text>
<text x="57.3" y="148.2">10uF</text>
<text x="141" y="144.4">C325</text>
<text x="141.1" y="146.9">10uF</text>
<text x="224.8" y="145.6">C328</text>
<text x="224.9" y="148.2">10uF</text>
<text x="308.6" y="144.4">C326</text>
<text x="308.7" y="146.9">10uF</text>
<text x="65.2" y="152">7.5k</text>
<text x="82.5" y="154.5">360R</text>
<text x="92.2" y="154.5">OPA4134UA</text>
<text x="94.6" y="152">U301C</text>
<text x="149" y="150.7">7.5k</text>
<text x="166.4" y="153.3">360R</text>
<text x="176" y="153.3">OPA4134UA</text>
<text x="178.4" y="150.7">U301B</text>
<text x="232.8" y="152">7.5k</text>
<text x="250.2" y="154.5">360R</text>
<text x="259.9" y="154.5">OPA4134UA</text>
<text x="262.2" y="152">U302C</text>
<text x="316.6" y="150.7">7.5k</text>
<text x="334" y="153.3">360R</text>
<text x="343.7" y="153.3">OPA4134UA</text>
<text x="346" y="150.7">U302B</text>
<text x="57.1" y="160.9">C335</text>
<text x="74.9" y="159.6">C331</text>
<text x="109.8" y="159.6">47R</text>
<text x="141" y="159.6">C333</text>
<text x="158.8" y="158.3">C329</text>
<text x="158.8" y="160.9">3.3nF</text>
<text x="193.6" y="158.3">47R</text>
<text x="224.8" y="160.9">C336</text>
<text x="242.6" y="159.6">C332</text>
<text x="277.5" y="159.6">47R</text>
<text x="308.6" y="159.6">C334</text>
<text x="326.4" y="158.3">C330</text>
<text x="326.4" y="160.9">3.3nF</text>
<text x="361.3" y="158.3">47R</text>
<text x="57.3" y="163.4">10uF</text>
<text x="65.2" y="167.2">7.5k</text>
<text x="74.9" y="162.2">3.3nF</text>
<text x="82.5" y="164.7">360R</text>
<text x="92.8" y="164.7">+</text>
<text x="141.1" y="162.2">10uF</text>
<text x="149" y="166">7.5k</text>
<text x="166.4" y="163.4">360R</text>
<text x="176.7" y="163.4">+</text>
<text x="224.9" y="163.4">10uF</text>
<text x="232.8" y="167.2">7.5k</text>
<text x="242.6" y="162.2">3.3nF</text>
<text x="250.2" y="164.7">360R</text>
<text x="260.5" y="164.7">+</text>
<text x="308.7" y="162.2">10uF</text>
<text x="316.6" y="166">7.5k</text>
<text x="334" y="163.4">360R</text>
<text x="344.3" y="163.4">+</text>
<text x="91.4" y="169.8">C339</text>
<text x="91.4" y="172.3">680pF</text>
<text x="158.8" y="173.6">5.6k</text>
<text x="175.3" y="168.5">C337</text>
<text x="175.3" y="171">680pF</text>
<text x="259.1" y="169.8">C340</text>
<text x="259.1" y="172.3">680pF</text>
<text x="326.4" y="173.6">5.6k</text>
<text x="342.9" y="168.5">C338</text>
<text x="342.9" y="171">680pF</text>
<text x="74.9" y="174.9">5.6k</text>
<text x="242.6" y="174.9">5.6k</text>
<text x="70.4" y="182.5">GND</text>
<text x="86.9" y="182.5">GND</text>
<text x="154.2" y="181.2">GND</text>
<text x="170.7" y="181.2">GND</text>
<text x="238" y="182.5">GND</text>
<text x="254.5" y="182.5">GND</text>
<text x="321.8" y="181.2">GND</text>
<text x="338.3" y="181.2">GND</text>
<text x="55.1" y="188.8">+5V</text>
<text x="112.3" y="188.8">+5V</text>
<text x="170.7" y="191.4">+5V</text>
<text x="202.4" y="191.4">+5V</text>
<text x="44.7" y="202.8">OPA4134UA</text>
<text x="58" y="202.4" transform="rotate(-90 58 202.4)">V+</text>
<text x="64.8" y="201.5">C341</text>
<text x="74.9" y="201.5">C342</text>
<text x="101.9" y="202.8">OPA4134UA</text>
<text x="115.2" y="202.4" transform="rotate(-90 115.2 202.4)">V+</text>
<text x="121.9" y="201.5">C343</text>
<text x="132.1" y="201.5">C344</text>
<text x="181.6" y="202.8">J301</text>
<text x="213.4" y="202.8">J302</text>
<text x="49.6" y="205.3">U301E</text>
<text x="58" y="206.9" transform="rotate(-90 58 206.9)">V-</text>
<text x="64.8" y="204.1">10uF</text>
<text x="74.9" y="204.1">100pF</text>
<text x="106.7" y="205.3">U302E</text>
<text x="115.2" y="206.9" transform="rotate(-90 115.2 206.9)">V-</text>
<text x="121.9" y="204.1">10uF</text>
<text x="132.1" y="204.1">100pF</text>
<text x="181.6" y="205.3">OUTPUT1-4</text>
<text x="213.4" y="205.3">OUTPUT5-8</text>
<text x="55.1" y="219.3">GND</text>
<text x="112.3" y="219.3">GND</text>
<text x="170.7" y="216.8">GND</text>
<text x="202.4" y="216.8">GND</text>
</g>
<g font-size="1.8" fill="#840084">
<text x="95.7" y="87.2">NPO</text>
<text x="179.5" y="87.2">NPO</text>
<text x="263.4" y="87.2">NPO</text>
<text x="347.2" y="87.2">NPO</text>
<text x="57.7" y="93.6">X5R</text>
<text x="141.6" y="93.6">X5R</text>
<text x="225.4" y="93.6">X5R</text>
<text x="309.2" y="93.6">X5R</text>
<text x="74.9" y="107.5">X7R</text>
<text x="158.8" y="107.5">X7R</text>
<text x="242.6" y="107.5">X7R</text>
<text x="326.4" y="107.5">X7R</text>
<text x="57.7" y="108.8">X5R</text>
<text x="141.6" y="108.8">X5R</text>
<text x="225.4" y="108.8">X5R</text>
<text x="309.2" y="108.8">X5R</text>
<text x="91.4" y="117.7">NPO</text>
<text x="175.3" y="117.7">NPO</text>
<text x="259.1" y="117.7">NPO</text>
<text x="342.9" y="117.7">NPO</text>
<text x="179.5" y="143.1">NPO</text>
<text x="347.2" y="143.1">NPO</text>
<text x="95.7" y="144.4">NPO</text>
<text x="141.6" y="149.5">X5R</text>
<text x="263.4" y="144.4">NPO</text>
<text x="309.2" y="149.5">X5R</text>
<text x="57.7" y="150.7">X5R</text>
<text x="225.4" y="150.7">X5R</text>
<text x="57.7" y="166">X5R</text>
<text x="74.9" y="164.7">X7R</text>
<text x="141.6" y="164.7">X5R</text>
<text x="158.8" y="163.4">X7R</text>
<text x="225.4" y="166">X5R</text>
<text x="242.6" y="164.7">X7R</text>
<text x="309.2" y="164.7">X5R</text>
<text x="326.4" y="163.4">X7R</text>
<text x="175.3" y="173.6">NPO</text>
<text x="342.9" y="173.6">NPO</text>
<text x="91.4" y="174.8">NPO</text>
<text x="259.1" y="174.8">NPO</text>
<text x="64.8" y="206.6">X5R</text>
<text x="74.9" y="206.6">X7R</text>
<text x="121.9" y="206.6">X5R</text>
<text x="132.1" y="206.6">X7R</text>
</g>
<g font-size="1.8" fill="#725600">
<text x="46.7" y="97.4">VOUT1-</text>
<text x="130.5" y="97.4">VOUT2-</text>
<text x="214.4" y="97.4">VOUT5-</text>
<text x="298.2" y="97.4">VOUT6-</text>
<text x="46.7" y="112.6">VOUT1+</text>
<text x="130.5" y="112.6">VOUT2+</text>
<text x="214.4" y="112.6">VOUT5+</text>
<text x="298.2" y="112.6">VOUT6+</text>
<text x="46.7" y="154.5">VOUT3-</text>
<text x="130.5" y="153.3">VOUT4-</text>
<text x="214.4" y="154.5">VOUT7-</text>
<text x="298.2" y="153.3">VOUT8-</text>
<text x="46.7" y="169.8">VOUT3+</text>
<text x="130.5" y="168.5">VOUT4+</text>
<text x="214.4" y="169.8">VOUT7+</text>
<text x="298.2" y="168.5">VOUT8+</text>
</g>
<g font-size="1.8" fill="#a90000">
<text x="90.7" y="101.3">2</text>
<text x="173.9" y="101.3">13</text>
<text x="258.4" y="101.3">2</text>
<text x="341.6" y="101.3">13</text>
<text x="90.7" y="106.4">3</text>
<text x="103.4" y="103.9">1</text>
<text x="173.9" y="106.4">12</text>
<text x="186.6" y="103.9">14</text>
<text x="258.4" y="106.4">3</text>
<text x="271.1" y="103.9">1</text>
<text x="341.6" y="106.4">12</text>
<text x="354.3" y="103.9">14</text>
<text x="90.7" y="158.5">9</text>
<text x="103.4" y="161">8</text>
<text x="174.6" y="157.2">6</text>
<text x="187.3" y="159.8">7</text>
<text x="258.4" y="158.5">9</text>
<text x="271.1" y="161">8</text>
<text x="342.2" y="157.2">6</text>
<text x="354.9" y="159.8">7</text>
<text x="90.1" y="163.6">10</text>
<text x="174.6" y="162.3">5</text>
<text x="257.8" y="163.6">10</text>
<text x="342.2" y="162.3">5</text>
<text x="175.2" y="196.6">1</text>
<text x="206.9" y="196.6">1</text>
<text x="56.9" y="198.2" transform="rotate(-90 56.9 198.2)">4</text>
<text x="114" y="198.2" transform="rotate(-90 114 198.2)">4</text>
<text x="175.2" y="199.1">2</text>
<text x="175.2" y="201.7">3</text>
<text x="206.9" y="199.1">2</text>
<text x="206.9" y="201.7">3</text>
<text x="175.2" y="204.2">4</text>
<text x="175.2" y="206.8">5</text>
<text x="175.2" y="209.3">6</text>
<text x="206.9" y="204.2">4</text>
<text x="206.9" y="206.8">5</text>
<text x="206.9" y="209.3">6</text>
<text x="56.9" y="210.2" transform="rotate(-90 56.9 210.2)">11</text>
<text x="114" y="210.2" transform="rotate(-90 114 210.2)">11</text>
</g>
<g font-size="1.8" fill="#0f0f0f">
<text x="115.5" y="103.7">AOUT1</text>
<text x="199.3" y="103.7">AOUT2</text>
<text x="283.1" y="103.7">AOUT5</text>
<text x="366.9" y="103.7">AOUT6</text>
<text x="115.5" y="160.8">AOUT3</text>
<text x="199.3" y="159.6">AOUT4</text>
<text x="283.1" y="160.8">AOUT7</text>
<text x="366.9" y="159.6">AOUT8</text>
<text x="166.4" y="201.5">AOUT2</text>
<text x="166.4" y="198.9">AOUT1</text>
<text x="198.1" y="201.5">AOUT6</text>
<text x="198.1" y="198.9">AOUT5</text>
<text x="166.4" y="206.6">AOUT4</text>
<text x="166.4" y="204">AOUT3</text>
<text x="198.1" y="206.6">AOUT8</text>
<text x="198.1" y="204">AOUT7</text>
</g>
<g font-size="1.4" fill="#006464">
<text x="95.7" y="73.1">R301</text>
<text x="179.5" y="73.1">R302</text>
<text x="263.3" y="73.1">R303</text>
<text x="347.2" y="73.1">R304</text>
<text x="65.2" y="92.2">R305</text>
<text x="83" y="94.7">R309</text>
<text x="149" y="92.2">R306</text>
<text x="166.8" y="94.7">R310</text>
<text x="232.9" y="92.2">R307</text>
<text x="250.6" y="94.7">R311</text>
<text x="316.7" y="92.2">R308</text>
<text x="334.5" y="94.7">R312</text>
<text x="109.7" y="99.8">R313</text>
<text x="193.5" y="99.8">R314</text>
<text x="277.3" y="99.8">R315</text>
<text x="361.1" y="99.8">R316</text>
<text x="65.2" y="107.4">R321</text>
<text x="83" y="104.9">R317</text>
<text x="149" y="107.4">R322</text>
<text x="166.8" y="104.9">R318</text>
<text x="232.9" y="107.4">R323</text>
<text x="250.6" y="104.9">R319</text>
<text x="316.7" y="107.4">R324</text>
<text x="334.5" y="104.9">R320</text>
<text x="74.9" y="115">R325</text>
<text x="158.7" y="115">R326</text>
<text x="242.5" y="115">R327</text>
<text x="326.4" y="115">R328</text>
<text x="95.7" y="130.3">R331</text>
<text x="179.5" y="129">R329</text>
<text x="263.3" y="130.3">R332</text>
<text x="347.2" y="129">R330</text>
<text x="65.2" y="149.3">R335</text>
<text x="149" y="148.1">R333</text>
<text x="232.9" y="149.3">R336</text>
<text x="316.7" y="148.1">R334</text>
<text x="83" y="151.9">R339</text>
<text x="166.8" y="150.6">R337</text>
<text x="193.5" y="155.7">R341</text>
<text x="250.6" y="151.9">R340</text>
<text x="334.5" y="150.6">R338</text>
<text x="361.1" y="155.7">R342</text>
<text x="109.7" y="156.9">R343</text>
<text x="166.8" y="160.8">R345</text>
<text x="277.3" y="156.9">R344</text>
<text x="334.5" y="160.8">R346</text>
<text x="65.2" y="164.6">R351</text>
<text x="83" y="162">R347</text>
<text x="149" y="163.3">R349</text>
<text x="232.9" y="164.6">R352</text>
<text x="250.6" y="162">R348</text>
<text x="316.7" y="163.3">R350</text>
<text x="74.9" y="172.2">R355</text>
<text x="158.7" y="170.9">R353</text>
<text x="242.5" y="172.2">R356</text>
<text x="326.4" y="170.9">R354</text>
</g>
</svg>
